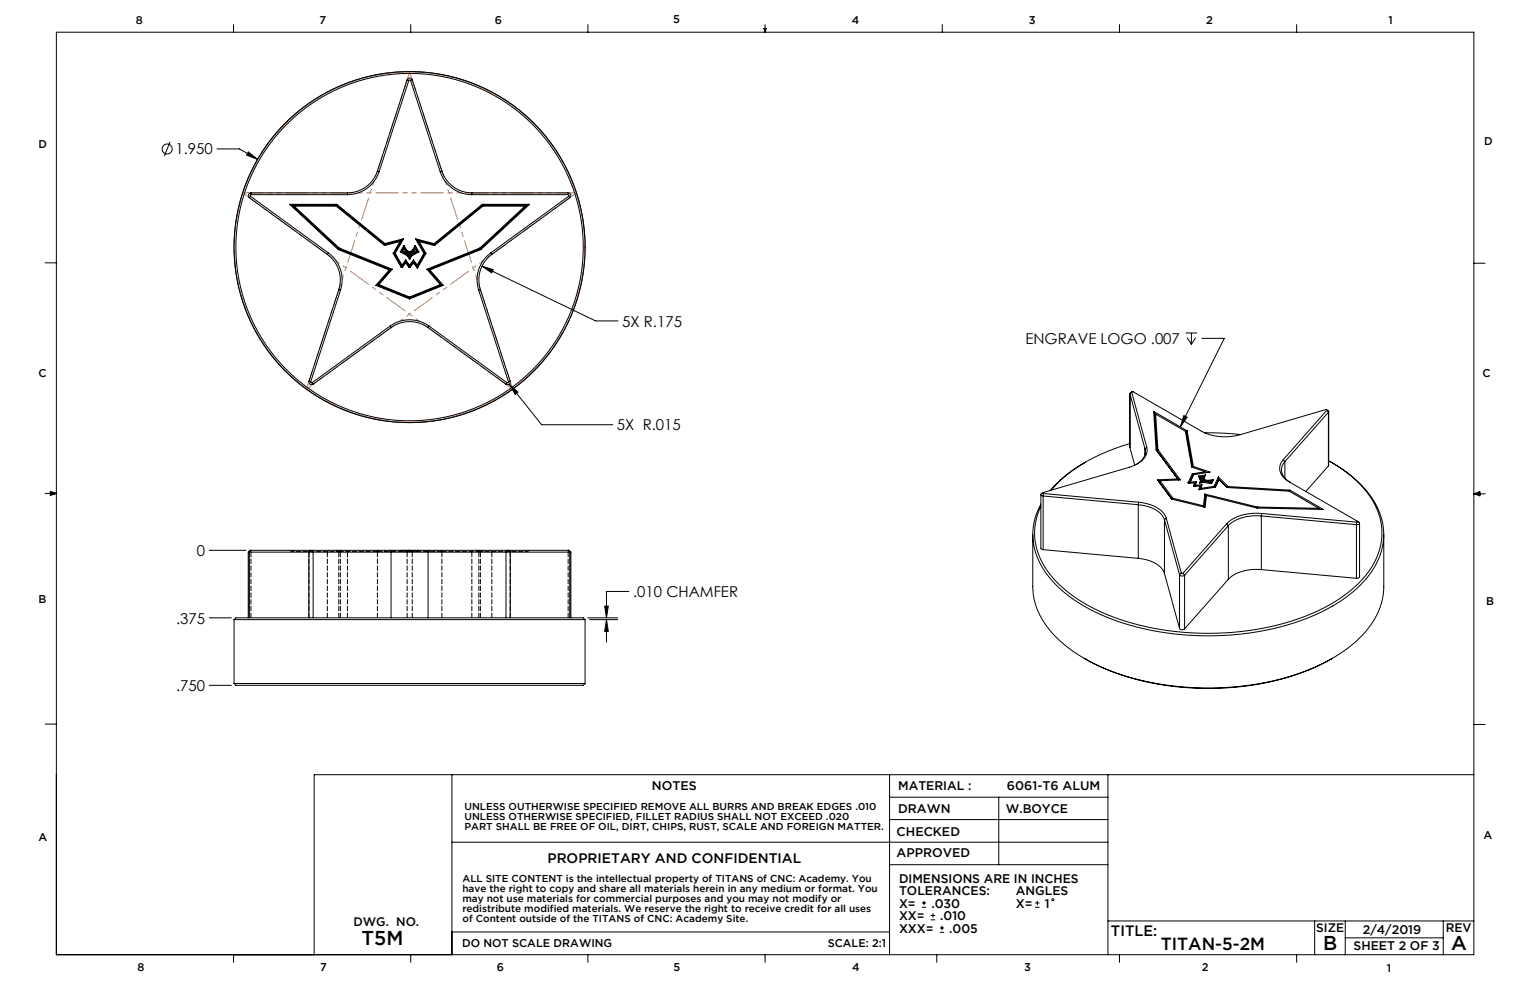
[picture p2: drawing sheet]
<svg xmlns="http://www.w3.org/2000/svg" width="432mm" height="279mm" viewBox="0 0 432 279" stroke-linecap="round" stroke-linejoin="round" font-family="sans-serif">
<g fill="none" stroke="#000" stroke-width=".28">
<path d="M15.9 9.1h400.1v260.3h-400.1zM65.9 6.9v2.2M115.9 6.9v2.2M165.9 6.9v2.2M215.6 8h.6l-.3 1.1zM215.7 8l.2 1.1M215.9 6.9v2.2M216 8l-.1 1.1M265.9 6.9v2.2M315.9 6.9v2.2M365.9 6.9v2.2M114.9 22.5a.76 .76 0 0 1 .7-.5 .76 .76 0 0 1 .7 .5"/>
<path d="M114.9 22.5l-8.4 25.8M114.9 22.5l.5 .2M115.4 22.7l.2-.2 .3 .2M115.4 22.7l-8.4 25.8M115.9 22.7l8.3 25.7M116.3 22.5l-.4 .2M116.3 22.5l8.4 25.8M48 40l-1.6 4.1M61.2 42h6.4l5.1 3M70.1 42.9l2.6 2.1-3.1-1.2zM70.4 55.8l22 16M70.7 55.4l22 16"/>
<path d="M70.7 55.4l-.3 .4M70.8 54.9l-.2 .2 .1 .3M70.8 54.4a.76 .76 0 0 0-.7 .6 .76 .76 0 0 0 .3 .8M70.8 54.9h27.3M70.8 54.4v.5M70.8 54.4h27.3M81.7 57.7l1.3 .5M81.7 57.7l13.8 12.7M81.7 57.7h13.4M83 58.2l12.7 11.8M83 58.2h11.9M94.9 58.2l13.6 11.1"/>
<path d="M95.1 57.7l-.2 .5M95.1 57.7l13.5 11M98.1 54.4v.5M106.5 48.3a8.9 8.9 0 0 1-8.4 6.1M106.5 48.3l.5 .2M107 48.5a9.4 9.4 0 0 1-8.9 6.4M124.2 48.4a9.4 9.4 0 0 0 9 6.5M124.7 48.3a8.9 8.9 0 0 0 8.5 6.1M124.7 48.3l-.5 .1M133.2 54.9h27.1M133.2 54.4h27.1M133.2 54.4v.5"/>
<path d="M136.1 57.7l.2 .5M136.1 57.7h13.3M136.1 57.7l-13.6 11.1M136.3 58.2h11.9M136.3 58.2l-13.7 11.1M148.2 58.2l-12.8 11.8M149.4 57.7l-1.2 .5M149.4 57.7l-13.7 12.7M160.3 54.9l.3 .2-.1 .3M160.3 54.4a.76 .76 0 0 1 .8 .6 .76 .76 0 0 1-.3 .8M160.3 54.4v.5M160.5 55.4l-22 16"/>
<path d="M160.5 55.4l.3 .4M160.8 55.8l-22 16M12.7 74.2h3.2M92.4 71.8a8.9 8.9 0 0 1 3.2 9.9M92.7 71.4a9.4 9.4 0 0 1 3.4 10.5M92.7 71.4l-.3 .4M95.5 70.4l14.4 5.8M95.7 70l-.2 .4M95.7 70l15 6M108.6 69l-13.6-11.1h-12.6l13.2 12.3 14.7 5.9-3.8 4.3 9.1 3.7 9.1-3.7-3.8-4.3 14.7-5.9M108.6 69l4.8-1.2-2.2 3.7 2.2 3.8M108.6 69l-.1 .3"/>
<path d="M108.6 68.7v.3M109.9 76.2l-3.8 4.3M110.7 76l-.8 .2M110.7 76l-3.8 4.3M110.9 71.5h.6M110.9 71.5l2.2 3.8M111.5 71.5l1.9 3.3M112.9 68.2l-2 3.3M112.9 68.2l-4.4 1.1M113 71.1l2 1.1M113.1 75.3l.2 .2M113.3 75.5h.2"/>
<path d="M113.4 75.3h.1M113.4 75.3l-.1 .2M113.4 75.3h-.3M113.4 75.3l1.1-1.5 1.1 1.5M113.4 75.3l.1 .2M113.4 74.8v.5M113.7 70.9l-.7 .2M113.7 70.9l1.7 1M113.9 67.4l-1 .8M113.9 67.4l-2.4 4.1M113.9 67.4l-5.3 1.3M114 69.3v1"/>
<path d="M114 69.3l.8 1.3M114 69.3l-1 1.8M114 70.3l-.3 .6M114 70.3l.4 .7M114.4 71l1.2 .7M114.5 74.2l1 1.3M114.5 73.4v.8M114.5 74.2l-1 1.3M114.5 73.4l1.1 1.4M114.5 73.4l-1.1 1.4M114.6 70.8l-.6-1-.7 1.2 1.9 1M114.6 70.8l1 .6 1-.6 .6-1 .7 1.2-1.9 1-.4 .8-.4-.8"/>
<path d="M114.6 70.8l-.2 .2M114.8 70.6l-.2 .2M114.8 70.6l.8 .5M115 72.2l.6 1.1M115.2 72l-.2 .2M115.4 71.9l-.2 .1M115.4 71.9l.2 .3M115.5 75.5h.2M115.6 75.3l-.1 .2M115.6 75.3h.1M115.6 71.1v.6M115.6 72.2v1.1"/>
<path d="M115.6 74.8v.5M115.6 75.3l.1 .2M115.8 71.9l-.2 .3M115.8 71.9l.4 .3M116.2 72.2l-.6 1.1M116.4 70.6l.4 .4M116.4 70.6l-.8 .5M116.7 74.2l1.1 1.5M116.7 73.4v.8M116.7 74.2l-1 1.3M116.7 73.4l1 1.4M116.7 73.4l-1.1 1.4"/>
<path d="M116.8 71l-1.2 .7M117.2 70.3l.3 .6M117.2 70.3l-.4 .7M117.2 69.3v1M117.2 69.3l1 1.8M117.2 69.3l-.8 1.3M117.3 67.4l1 .8M117.3 67.4l5.2 1.4M117.3 67.4l2.3 4.1M117.5 70.9l-1.7 1M117.5 70.9l.7 .2M117.7 74.8l.1 .9"/>
<path d="M117.8 75.2l.2 .1M118.2 71.1l-2 1.1M118.3 68.2l4.3 1.1M118.3 68.2l1.9 3.3M119.6 71.5h.6M119.6 71.5l-1.9 3.3M120.2 71.5l-2.4 4.2M120.5 76l3.7 4.3M120.5 76l.8 .2M121.3 76.2l3.8 4.3M122.5 68.8l.1 .5M135.4 70l-14.9 6"/>
<path d="M135.4 70l.2 .2M135.6 70.2l13.2-12.3h-12.6l-13.6 11.1-4.8-1.2 2.1 3.7-2.1 3.8-1.1-1.5-1.1 1.5M135.6 70.2l.1 .2M135.7 70.4l-14.4 5.8M136 75.1l3.2 1-.4 .9zM136 75.1l32.1 15.5h6.3M138.5 71.4a9.4 9.4 0 0 0-3.4 10.5M138.5 71.4l.3 .4M138.8 71.8a8.9 8.9 0 0 0-3.2 9.9M416 74.3h3.1M95.6 81.7l-8.4 25.9M95.6 81.7l.5 .2"/>
<path d="M96.1 81.9l-8.4 25.8M106.1 80.5l9.5 3.9M106.9 80.3l-.8 .2M106.9 80.3l8.7 3.5M110.1 92a9.4 9.4 0 0 1 11 0M110.1 92l-22 16M110.1 92l.3 .5M110.4 92.5a8.9 8.9 0 0 1 10.4 0M110.4 92.5l-22 15.9M115.6 83.8v.6M120.8 92.5l22 15.9M121.1 92l22 16"/>
<path d="M121.1 92l-.3 .5M124.2 80.3l-8.6 3.5M124.2 80.3l.9 .2M125.1 80.5l-9.5 3.9M135.1 81.9l8.4 25.8M135.6 81.7l-.5 .2M135.6 81.7l8.4 25.9M334.6 94h3.2M335 95.3l1.2 1.9M336.2 94v3.2M337.4 95.3l-1.2 1.9M339.2 95.5h6.3l-12.4 25"/>
<path d="M87.2 107.6a.76 .76 0 0 0 .3 .8 .76 .76 0 0 0 .9 0M87.2 107.6l.5 .1M87.7 107.7l.1 .3h.3M88.1 108l.3 .4M143.1 108l-.3 .4M143.5 107.7l-.1 .3h-.3M143.7 108.4l2.5 2.3-.8 .6zM143.7 108.4l9.2 11.5h20M144 107.6a.76 .76 0 0 1-.3 .8 .76 .76 0 0 1-.9 0M144 107.6l-.5 .1M318.9 111.1v15.2M318.9 111.2l4.2 15.5"/>
<path d="M318.9 111.2v15.1M319.4 110.7l.4-.1 19.3 11.1a14.9 14.9 0 0 0 10.9 1l24.1-7.1 .4 .2M319.4 110.7l4.2 15.5M319.4 110.7l-.5 .5M319.5 110.6l-.6 .6M325.6 116.1l9.4 5.5M325.6 116.1l.7 10.9M325.6 116.1l.3 .7M325.9 116.8l.6 10.4M325.9 116.8h.1M325.9 116.8l.3 .1M326.2 116.9l8.3 4.8"/>
<path d="M326.2 116.9l.6 10M334.1 117.3l.9 .4-1.9 2.8zM374.4 115.6l.5 .3v.4M374.5 115.8l-12.3 13.9M374.5 115.8l.4 .5M374.9 116.3l-12.3 14M374.9 116.3v15.2M375 116.1l-.1 15.4M12.7 139.3h3.2M14.2 139l1.7 .3M14.2 138.7l1.7 .6-1.7 .5zM15.9 139.3l-1.7 .2"/>
<path d="M293.8 139.6v15.1l.6 .4M294.3 139l-.5 .6 .6 .4M294.4 140l26.8 2.4M294.4 140v15.1M294.5 139.3l26.8 2.4M294.5 139.3l-.1 .7M306.3 130.4a36.5 36.5 0 0 0-9.9 8M318.9 125.2a44.8 44.8 0 0 0-22.2 13.1M318.9 126.3l1.4 5M323.1 126.7a4 4 0 0 1-2.3 4.3M323.1 126.7v1.6M323.6 126.2a4.6 4.6 0 0 1-3.3 5.1l-25.9 7.7-.1 .2 .2 .1"/>
<path d="M323.6 126.2l-.5 .5M326.3 127l6.4 8.5M326.3 127l.2 .2M326.6 135.4l5.8-.2 .2 .3M326.6 135.4l4.1 5.5M326.6 135.4l.4 .4M326.8 126.9l6.3 8.5-5.7 .3M326.8 126.9l-.3 .3M327 135.8h.1M327.4 135.7l3.6 4.9M327.4 135.7l-.4 .1M334.5 121.7l1.8 10.1 3.9 1.3"/>
<path d="M334.5 121.7l.3 .2M334.8 121.9h.1M334.8 121.9l1.7 10M335 121.6l1.8 10M335 121.6l-.2 .3M335.3 136.2l.2 .2M335.9 136.1l-.2 .3M336.5 133.7l-1.2 2.5M336.5 133.7l.2 .4M336.7 134.1l-1.1 2.3M336.7 134.1h.1M336.8 131.6l4.7 1.6-4.6 .8"/>
<path d="M336.8 131.6l-.2 .3M336.9 134l-1 2.1M336.9 134l-.2 .1M337.1 136.3l-.3 .9 .2 .1 1.6-.1M337.1 136.3l-1.6 .1M337.1 136.3l.3 .1M337.4 136.4l-.3 .9M337.4 136.4h.1M337.4 137l-.2 .3M337.7 135.9l-.3 1.1M337.7 135.9l-1.8 .2M337.7 135.9l-.3 .5"/>
<path d="M338.2 134.4l.6 1.3M338.2 134.4l.3 .4M338.5 134.8l.6 1.2M338.5 134.7v.1M338.6 137.2l.3 .1M338.8 134.6l.6 1.1M338.8 134.6l-.3 .2M338.8 135.7l-.3 .6 1.2-.2M338.8 135.7l.3 .3M338.9 137.3l-.2 .9M339 137.8l-.3 .4M339.1 136l-.2 .3"/>
<path d="M339.2 136.8l-.2 1M339.2 136.8l-1.8 .2M339.2 136.8l-.3 .5M339.2 135.9l-.2 .4M339.3 134.9l.3 .8 1.4 .2M339.3 134.9l.3 .3M339.4 135.7l-.2 .2M339.4 135.7l-.3 .3M339.5 134.5l-.2 .4M339.5 134.5l-.7 .1M339.5 134.5h.4M339.6 135.2l.2 .5"/>
<path d="M339.7 135.8v.3M339.7 135.8l1.9 .3M339.7 135.8l-.5 .1M339.8 134.9l.2 .6M339.8 134.9l-.2 .3M339.9 134.5l-.3 .7M339.9 134.5h-.1M340 122.1l4 .1 6.2 .4M340 135.5l.9 .1M340 135.5l-.1 .2M340 139.4l14.9 3.7M340 139.4l-.4 3.3"/>
<path d="M340 139.4l.3 .5M340.2 133.1l-3.7 .6M340.2 133.1l.4 .3M340.2 134l-.4 .9M340.2 134l-2 .4M340.2 134l-.3 .5M340.3 139.9l-.4 3.2M340.3 139.9h.1M340.5 139.9l-.4 3.3-9.4-2.3M340.5 139.9h-.2M340.9 135.6l.1 .3M341.6 136.1l.1 .4"/>
<path d="M341.7 135.8l-.7 .1M341.7 135.8l-.1 .3M341.7 135.8h.4M342.1 135.8l-.3 .7M342.1 135.8h.1M342.5 135.3l-.6 1.2-2.2-.4M342.5 135.3l-1.6 .3M342.5 135.3l-.4 .5M342.6 137.3l-3.6 .5M342.6 137.3l.2 .2M343.8 134.6l2.8 2.7M343.8 134.6l-1.2 2.7"/>
<path d="M343.8 134.6l.1 .7M343.9 135.3l-1 2.2M343.9 135.3l2.4 2.3 17.5 1 8.4 4.9M343.9 135.3l-.9 2.2-4.7 .7 .3-1M346.6 137.3l17.4 1M346.6 137.3l-.1 .3M362.2 129.7a3.7 3.7 0 0 0 1 5.9l19.9 11.5M362.2 129.7l.4 .6M362.6 130.3a3.5 3.5 0 0 0 1 5.5l.7 .4M362.6 130.3v4.6M364 138.3l9.5 5.5-18.8-.4-14.2-3.5M364 138.3v.4"/>
<path d="M374.9 131.5l-6.4 7.2M375 130l.7 .4M375.7 130.4a28.8 28.8 0 0 1 13.4 14.5 18.1 18.1 0 0 1-4.6 18.6 47.4 47.4 0 0 1-23.8 12.9 79.5 79.5 0 0 1-50.2-3.8 33.1 33.1 0 0 1-16.8-14.7 16.9 16.9 0 0 1 .1-15M375.7 130.4a29.4 29.4 0 0 1 13.8 14.7 18.2 18.2 0 0 1-4.4 18.7 47.1 47.1 0 0 1-23.6 13.1 80.7 80.7 0 0 1-50.5-3.3 34.8 34.8 0 0 1-17.4-14.5 17.2 17.2 0 0 1 .2-16.8M416 139.4h3.1M416 139.4l1.7-.6v1.1zM416 139.4l1.7 .2M417.7 139.1l-1.7 .3M59.1 155.3h10.3M70.1 155.8h.3M70.1 155.8v18.6M70.4 155.8h16.8"/>
<path d="M70.4 155.8v18.6M70.7 155.3l-.6 .5M70.7 155.3h17M70.7 155.3l-.3 .5M87.2 155.8h1.2M87.2 155.8v18.6M87.7 155.3h.4M87.7 155.3l-.5 .5M88.1 155.3h22M88.1 155.3l.3 .5M88.4 155.8v18.6M88.4 155.8h22"/>
<path d="M110.1 155.3h11M110.1 155.3l.3 .5M110.4 155.8h10.4M110.4 155.8v18.6M120.8 155.8v18.6M120.8 155.8h22M121.1 155.3h22M121.1 155.3l-.3 .5M142.8 155.8h1.2M142.8 155.8v18.6M143.1 155.3h.4M143.1 155.3l-.3 .5"/>
<path d="M143.5 155.3h17M143.5 155.3l.5 .5M144 155.8v18.6M144 155.8h16.8M160.5 155.3l.6 .5M160.5 155.3l.3 .5M160.8 155.8h.3M160.8 155.8v18.6M161.1 155.8v18.6M291.5 150.9v14.7a21.5 21.5 0 0 0 8.8 16.3 59.3 59.3 0 0 0 30.8 11.7 77.2 77.2 0 0 0 43.3-6.9 31.5 31.5 0 0 0 14.6-14.1l1.2-3.8 .3-2.6v-15.3M294.4 155.1l26.8 2.5M321.2 157.6a8.7 8.7 0 0 1 7.2 3.7l.2 .5"/>
<path d="M321.2 142.4a8.7 8.7 0 0 1 7.2 3.7l.2 .6M321.2 142.4v15.2M321.3 141.7a9.4 9.4 0 0 1 7.6 4l.2 .5M321.3 141.7l-.1 .7M328.6 146.7l4.3 15.5M328.6 146.7v15.1M329.1 146.2l4.3 15.5M329.1 146.2l-.5 .5M331 140.6l8.6 2.1M331 140.6l-.1 .3M339.6 142.7l.2 .4M346.2 147.8l-12.3 14"/>
<path d="M346.2 147.8l.5 .6M346.7 148.4l-12.4 13.9M346.7 148.4v15.1M354.9 143.1l17.3 .4M354.9 143.1l-.1 .3M356 145.6a11.8 11.8 0 0 0-9.3 2.8M356 145.6l26.8 2.5M356 145.6v15.2M356.1 144.9a12.2 12.2 0 0 0-9.9 2.9M356.1 144.9l26.8 2.5M356.1 144.9l-.1 .7M372.2 143.5l.4 .3"/>
<path d="M382.8 148.1v15.1M382.9 147.4l-.1 .7M383.1 147.1l.1 .2-.3 .1M383.1 147.1l.6 .6-.9 .4M383.7 147.6v15.2l-.2 .3-.7 .1M59.1 174.4h6.2M66.1 174.9h99M66.1 174.9l.5-.5h98l.5 .5M66.1 174.9v18M165.1 174.9v18M165.9 174.4h8.4M166.4 174.9h7.9"/>
<path d="M170.7 171.1h1l-.5 3.3zM171.2 174.9l.5 3.3h-1zM171.2 174.9v6.3M177.5 166.9h-6.3v7.5M328.6 161.8l4.3 15.5M332.9 177.3a.99 .99 0 0 0 1.4 .2M332.9 162.2a.99 .99 0 0 0 1.4 .1M332.9 162.2v15.1M333.4 161.7l.5 .1M333.4 161.7l-.5 .5M333.9 161.8l.4 .5M334.3 162.3v15.2"/>
<path d="M346.7 163.5l-12.4 14M356 160.8a11.8 11.8 0 0 0-9.3 2.7M356 160.8l26.8 2.4M59.1 193.4h6.2M66.1 192.9h99M66.1 192.9l.5 .5h98l.5-.5M306 185.8a72.2 72.2 0 0 0 40.3 8.3 67.6 67.6 0 0 0 29.7-8.3M12.7 204.4h3.2M127.5 218.6v50.8M251.1 218.6v50.8M312.7 218.6v50.8M416 204.5h3.1"/>
<path d="M416 218.6h-327.3v50.8M127.5 237.7h185.2M251.1 231.3h61.6M251.1 225h61.6M281.9 225v19M251.1 244h61.6M260.2 256.1h1.2M260.2 254.8h1.2M260.8 254.2v1.3M262.7 259.6h1.2M262.7 258.4h1.2M263.3 257.8v1.2"/>
<path d="M292.1 256.1h1.3M292.1 254.8h1.3M292.8 254.2v1.3M312.7 259.9h103.3M371 259.9v9.5M379.7 259.9v9.5M407.3 259.9v9.5M65.9 269.4v2.2M115.9 269.4v2.2M127.5 263h123.6M165.9 269.4v2.2M215.9 269.4v2.2"/>
<path d="M264.4 269.4v2.2M265.2 263.1h1.3M265.2 261.9h1.3M265.8 261.3v1.2M315.9 269.4v2.2M365.9 269.4v2.2M379.7 264.7h27.6"/>
<circle cx="47.2" cy="42.1" r="1.41"/>
<circle cx="115.6" cy="69.7" r="49.5"/>
<circle cx="115.6" cy="69.7" r="49"/>
<circle cx="297.1" cy="253.9" r=".31"/>
</g>
<path d="M162.8 55.3a49.4 49.4 0 0 0-82.8-19.9 49.4 49.4 0 0 0 22.8 82.1 49.4 49.4 0 0 0 60.7-59.7l-.7-2.5" fill="none" stroke="#ff8040" stroke-width=".28" stroke-dasharray="6.3 1.3 1.3 1.3 1.3 1.3" stroke-dashoffset=".3" stroke-linecap="butt"/>
<path d="M68.6 54.4h94M86.5 109.7l29.2-89.5M86.6 109.7l76-55.2M144.6 109.7l-76-55.2M144.7 109.7l-29.1-89.5" fill="none" stroke="#ff8040" stroke-width=".28" stroke-dasharray="6.3 1.3 1.3 1.3 1.3 1.3" stroke-dashoffset=".6"/>
<g fill="#000">
<path d="M70.1 42.9l2.6 2.1-3.1-1.2zM334.1 117.3l.9 .4-1.9 2.8z"/>
<path d="M136 75.1l2.8 1.9 .4-.9zM143.7 108.4l1.7 2.9 .8-.6zM170.7 171.1h1l-.5 3.3zM171.2 174.9l.5 3.3h-1z"/>
</g>
<g fill="none" stroke="#000" stroke-width=".28" stroke-dasharray="1.3 .6" stroke-dashoffset="-.1">
<path d="M70.8 155.8v18.6M87.2 155.8v18.6M92.4 155.8v18.6M95.6 155.7h10.9M106.5 155.7h9.1M106.5 155.8v18.6M115.6 155.7h9.1M116.3 155.8v18.6M124.7 155.7h10.9M133.2 155.8v18.6M135.1 155.8v18.6M135.6 155.8v18.6"/>
<path d="M95.6 174.4v-18.6M96.1 174.4v-18.6M98.1 174.4v-18.6M114.9 174.4v-18.6M124.7 174.4v-18.6M138.8 174.4v-18.6M144 174.4v-18.6M160.3 174.4v-18.6"/>
</g>
<g fill="none" stroke="#000" stroke-width=".28" stroke-dasharray="1.3 .6" stroke-dashoffset=".4">
<path d="M81.7 155.3l.7 .4M83 155.3l-.6 .4M87.7 155.3l-.5 .5M96.1 155.8l.5-.5M96.1 155.3l-.5 .5M107 155.3l-.5 .5M115.4 155.3l-.5 .5M115.9 155.3l.4 .5M124.2 155.3l.5 .5M134.6 155.3l.5 .5M135.1 155.3l.5 .5M143.5 155.3l.5 .5"/>
<path d="M148.2 155.3l.6 .4M149.4 155.3l-.6 .4"/>
</g>
<g fill="none" stroke="#000" stroke-width=".28" stroke-dasharray="1.3 .6">
<path d="M70.8 155.3v.5M92.7 155.3l-.3 .5M94.9 155.3l.1 .4M95.1 155.3l-.1 .4M95.5 155.3l.1 .4M95.7 155.3l-.1 .4M98.1 155.3v.5M106.1 155.3l.4 .4M106.9 155.3l-.4 .4M108.5 155.3l.1 .4M108.6 155.3v.4M109.9 155.3l.4 .4"/>
<path d="M110.7 155.3l-.4 .4M110.9 155.3l.3 .4M111.5 155.3l-.3 .4M112.9 155.3l.5 .4M113 155.3l.3 .4M113.1 155.3l.3 .4M113.3 155.3l.1 .4M113.4 155.3v.4M113.5 155.3l-.1 .4M113.7 155.3l-.4 .4M113.9 155.3l-.5 .4M114 155.3v.4"/>
<path d="M114.4 155.3l.2 .4M114.5 155.3v.4M114.8 155.3l-.2 .4M115 155.3l.2 .4M115.4 155.3l-.2 .4M115.5 155.3l.1 .4M115.6 155.3v.4M115.7 155.3l-.1 .4M115.8 155.3l.2 .4M116.2 155.3l-.2 .4M116.4 155.3l.2 .4M116.7 155.3v.4"/>
<path d="M116.8 155.3l-.2 .4M117.2 155.3v.4M117.3 155.3l.5 .4M117.5 155.3l.4 .4M117.7 155.3l.1 .4M117.8 155.3v.4M118 155.3l-.2 .4M118.2 155.3l-.3 .4M118.3 155.3l-.5 .4M119.6 155.3l.3 .4M120.2 155.3l-.3 .4M120.5 155.3l.4 .4"/>
<path d="M121.3 155.3l-.4 .4M122.5 155.3l.1 .4M122.6 155.3v.4M124.2 155.3l.5 .4M125.1 155.3l-.4 .4M133.2 155.3v.5M135.4 155.3l.2 .4M135.7 155.3l-.1 .4M136.1 155.3l.1 .4M136.3 155.3l-.1 .4M138.5 155.3l.3 .5M160.3 155.8v-.5"/>
</g>
<path d="M82.4 155.7h13.2M135.6 155.7h13.2" fill="none" stroke="#000" stroke-width=".28" stroke-dasharray="1.3 .6" stroke-dashoffset=".7"/>
<g font-size="5.6">
<text x="102" y="266.6">T5M</text>
<text x="373.4" y="268.2">B</text>
<text x="409.6" y="268.2">A</text>
</g>
<text font-size="4.9" x="327.6" y="268.2">TITAN-5-2M</text>
<g font-size="4.2">
<text x="49.5" y="43.6">1.950</text>
<text x="175.6" y="92.2">5X R.175</text>
<text x="289.4" y="97.1">ENGRAVE LOGO .007</text>
<text x="174.1" y="121.5">5X R.015</text>
<text x="55.5" y="156.9">0</text>
<text x="178.7" y="168.5">.010 CHAMFER</text>
<text x="49.7" y="176">.375</text>
<text x="49.7" y="195">.750</text>
<text x="313.5" y="264.2">TITLE:</text>
</g>
<text font-size="3.9" x="154.5" y="243.5">PROPRIETARY AND CONFIDENTIAL</text>
<g font-size="3.5">
<text x="184" y="223">NOTES</text>
<text x="253.5" y="223.1">MATERIAL :</text>
<text x="284.2" y="223">6061-T6 ALUM</text>
<text x="253.4" y="229.4">DRAWN</text>
<text x="283.8" y="229.4">W.BOYCE</text>
<text x="253" y="235.8">CHECKED</text>
<text x="253" y="242">APPROVED</text>
<text x="253.7" y="249.1">DIMENSIONS ARE IN INCHES</text>
<text x="253.7" y="252.6">TOLERANCES:</text>
<text x="253.7" y="256.1">X=</text>
<text x="262.9" y="256.1">.030</text>
<text x="286.7" y="252.6">ANGLES</text>
<text x="286.7" y="256.1">X=</text>
<text x="294.8" y="256.1">1</text>
<text x="99.7" y="261.5">DWG. NO.</text>
<text x="253.7" y="263.2">XXX=</text>
<text x="253.7" y="259.7">XX=</text>
<text x="265.4" y="259.7">.010</text>
<text x="267.9" y="263.2">.005</text>
<text x="371.5" y="263.2">SIZE</text>
<text x="384.6" y="263.5">2/4/2019</text>
<text x="408" y="263.2">REV</text>
<text x="382" y="268.2">SHEET 2 OF 3</text>
</g>
<g font-size="3.2">
<text x="38.3" y="6.8">8</text>
<text x="90.2" y="6.8">7</text>
<text x="139.7" y="6.6">6</text>
<text x="190" y="6.6">5</text>
<text x="240.4" y="6.7">4</text>
<text x="290.4" y="6.8">3</text>
<text x="340.4" y="6.7">2</text>
<text x="391.9" y="6.8">1</text>
<text x="10.9" y="41.7">D</text>
<text x="418.9" y="40.8">D</text>
<text x="10.9" y="106.4">C</text>
<text x="418.4" y="106.5">C</text>
<text x="10.8" y="170.3">B</text>
<text x="419.4" y="170.7">B</text>
<text x="10.8" y="237.3">A</text>
<text x="418.6" y="236.9">A</text>
<text x="130.4" y="267.2">DO NOT SCALE DRAWING</text>
<text x="233.6" y="267.2">SCALE: 2:1</text>
<text x="38.8" y="273.9">8</text>
<text x="90.4" y="273.9">7</text>
<text x="140.2" y="273.9">6</text>
<text x="190.1" y="274">5</text>
<text x="240.5" y="273.9">4</text>
<text x="289" y="274">3</text>
<text x="339.1" y="274">2</text>
<text x="391.4" y="274.2">1</text>
</g>
<g font-size="2.8">
<text x="131.1" y="228.7">UNLESS OUTHERWISE SPECIFIED REMOVE ALL BURRS AND BREAK EDGES .010</text>
<text x="131.1" y="231.6">UNLESS OTHERWISE SPECIFIED, FILLET RADIUS SHALL NOT EXCEED .020</text>
<text x="131.1" y="234.4">PART SHALL BE FREE OF OIL, DIRT, CHIPS, RUST, SCALE AND FOREIGN MATTER.</text>
<text x="130.5" y="248.9">ALL SITE CONTENT is the intellectual property of TITANS of CNC: Academy. You</text>
<text x="130.5" y="251.8">have the right to copy and share all materials herein in any medium or format. You</text>
<text x="130.5" y="254.6">may not use materials for commercial purposes and you may not modify or</text>
<text x="130.5" y="257.4">redistribute modified materials. We reserve the right to receive credit for all uses</text>
<text x="130.5" y="260.2">of Content outside of the TITANS of CNC: Academy Site.</text>
</g>
</svg>
